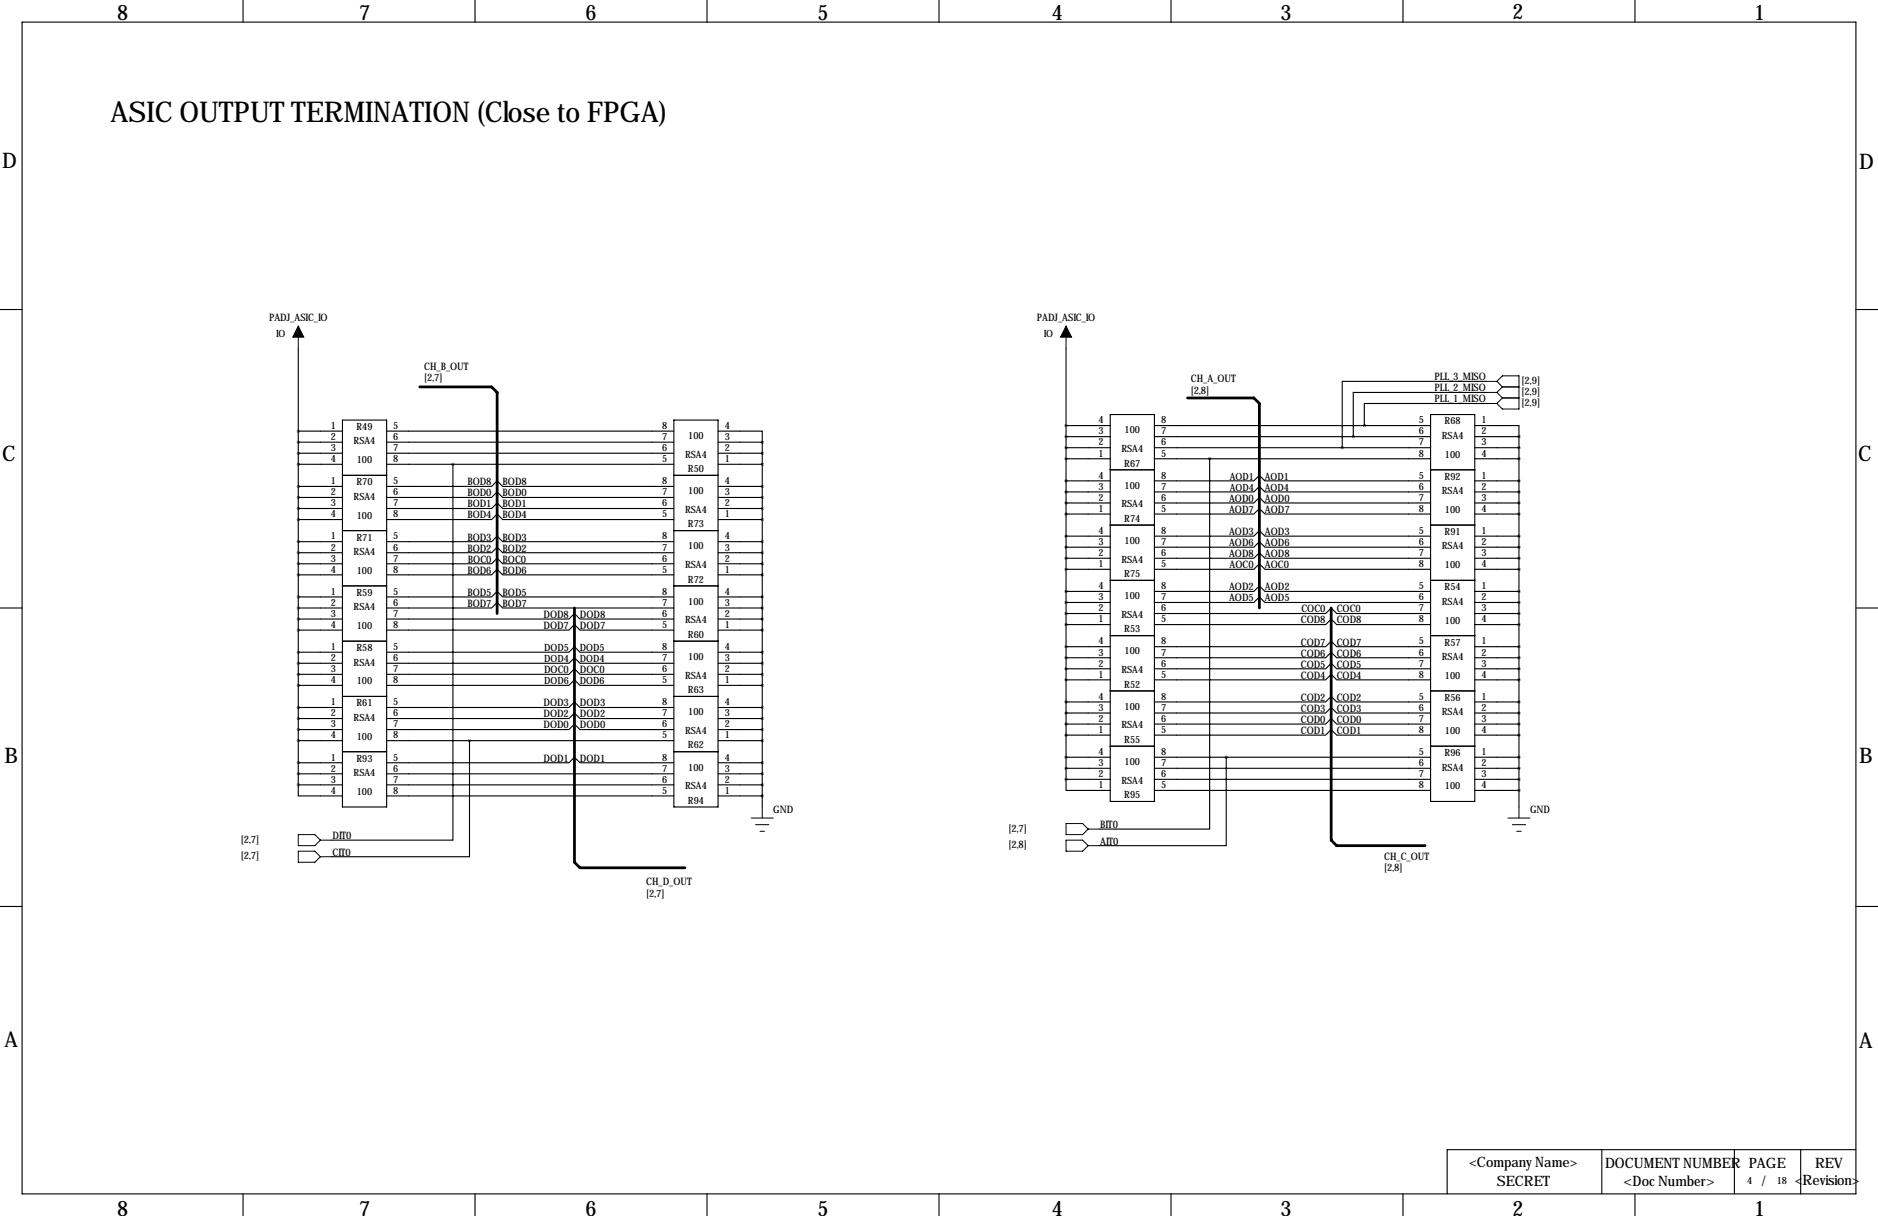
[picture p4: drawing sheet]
<svg xmlns="http://www.w3.org/2000/svg" width="432mm" height="279mm" viewBox="0 0 432 279" stroke-linecap="round" stroke-linejoin="round" font-family="sans-serif">
<g fill="none" stroke="#000" stroke-width=".25">
<path d="M5.1 5.1h421.6v269.2h-421.6zM55.9 0v5.1M109.2 0v5.1M162.6 0v5.1M215.9 0v5.1M269.2 0v5.1M322.6 0v5.1M375.9 0v5.1M0 71.1h5.1M426.7 71.1h5.1M68.6 99.1h10.1M68.6 80v100.3"/>
<path d="M78.7 96.5h10.2v88.9h-10.2zM88.9 99.1h66M154.9 96.5h10.2v88.9h-10.2zM165.1 99.1h10.2v2.5M245.1 97.8h10.2M245.1 80v99.1M255.3 95.2h10.1v88.9h-10.1zM265.4 97.8h63.5M328.9 95.2h10.2v88.9h-10.2zM339.1 97.8h10.1v2.5M341.6 92.7h-27.9v5.1M341.6 90.2h-30.5v10.1"/>
<path d="M341.6 87.6h-33v15.3M68.6 101.6h10.1M68.6 104.1h10.1M68.6 106.7h10.1M68.6 111.8h10.1M68.6 114.3h10.1M68.6 116.8h10.1M68.6 119.4h10.1M78.7 109.2h10.2M88.9 111.8h24.1l1.3-1.3 1.3 1.3h39.3M88.9 114.3h24.1l1.3-1.3 1.3 1.3h39.3M88.9 116.8h24.1l1.3-1.2 1.3 1.2h39.3"/>
<path d="M88.9 119.4h24.1l1.3-1.3 1.3 1.3h39.3M88.9 101.6h66M88.9 104.1h66M88.9 106.7h66M104.1 106.7v86.3h-27.9M154.9 109.2h10.2M165.1 101.6h10.2M165.1 104.1h10.2M165.1 106.7h10.2M165.1 111.8h10.2M165.1 114.3h10.2M165.1 116.8h10.2"/>
<path d="M165.1 119.4h10.2M175.3 101.6v83.8M245.1 105.4h10.2M245.1 102.9h10.2M245.1 100.3h10.2M245.1 118.1h10.2M245.1 115.6h10.2M245.1 113h10.2M245.1 110.5h10.2M255.3 107.9h10.1M265.4 110.5h22.9l1.3-1.3 1.2 1.3h38.1M265.4 113h22.9l1.3-1.2 1.2 1.2h38.1"/>
<path d="M265.4 118.1h22.9l1.3-1.3 1.2 1.3h38.1M265.4 115.6h22.9l1.3-1.3 1.2 1.3h38.1M265.4 105.4h63.5M265.4 102.9h63.5M265.4 100.3h63.5M278.1 105.4v85.1h-25.4M328.9 107.9h10.2M339.1 102.9h10.1M339.1 105.4h10.1M339.1 118.1h10.1M339.1 100.3h10.1M339.1 115.6h10.1"/>
<path d="M339.1 113h10.1M339.1 110.5h10.1M349.2 100.3v85.1M0 139.7h5.1M68.6 139.7h10.1M68.6 137.2h10.1M68.6 124.5h10.1M68.6 127h10.1M68.6 129.5h10.1M68.6 132.1h10.1M78.7 134.6h10.2M78.7 121.9h10.2"/>
<path d="M88.9 124.5h24.1l1.3-1.3 1.3 1.3h39.3M88.9 127h24.1l1.3-1.3 1.3 1.3h39.3M88.9 129.5h24.1l1.3-1.2 1.3 1.2h39.3M88.9 132.1h24.1l1.3-1.3 1.3 1.3h39.3M88.9 137.2h24.1l1.3-1.3 1.3 1.3h39.3M88.9 139.7h24.1l1.3-1.3 1.3 1.3h39.3M154.9 134.6h10.2M154.9 121.9h10.2M165.1 129.5h10.2M165.1 139.7h10.2M165.1 137.2h10.2M165.1 124.5h10.2"/>
<path d="M165.1 127h10.2M165.1 132.1h10.2M245.1 138.4h10.2M245.1 135.9h10.2M245.1 130.8h10.2M245.1 128.3h10.2M245.1 125.7h10.2M245.1 123.2h10.2M255.3 133.3h10.1M255.3 120.7h10.1M265.4 135.9h22.9l1.3-1.3 1.2 1.3h38.1M265.4 123.2h22.9l1.3-1.3 1.2 1.3h38.1"/>
<path d="M265.4 138.4h22.9l1.3-1.2 1.2 1.2h38.1M265.4 125.7h22.9l1.3-1.2 1.2 1.2h38.1M265.4 128.3h22.9l1.3-1.3 1.2 1.3h38.1M265.4 130.8h22.9l1.3-1.3 1.2 1.3h38.1M328.9 133.3h10.2M328.9 120.7h10.2M339.1 138.4h10.1M339.1 135.9h10.1M339.1 130.8h10.1M339.1 128.3h10.1M339.1 125.7h10.1M339.1 123.2h10.1"/>
<path d="M426.7 139.7h5.1M68.6 149.9h10.1M68.6 152.4h10.1M68.6 154.9h10.1M68.6 157.5h10.1M68.6 142.2h10.1M68.6 144.8h10.1M78.7 147.3h10.2M88.9 142.2h41.9l1.3-1.2 1.2 1.2h21.6M88.9 144.8h41.9l1.3-1.3 1.2 1.3h21.6M88.9 149.9h41.9l1.3-1.3 1.2 1.3h21.6M88.9 152.4h41.9l1.3-1.3 1.2 1.3h21.6"/>
<path d="M88.9 157.5h41.9l1.3-1.3 1.2 1.3h21.6M88.9 154.9h41.9l1.3-1.2 1.2 1.2h21.6M154.9 147.3h10.2M165.1 149.9h10.2M165.1 152.4h10.2M165.1 154.9h10.2M165.1 157.5h10.2M165.1 142.2h10.2M165.1 144.8h10.2M245.1 156.2h10.2M245.1 153.7h10.2M245.1 151.1h10.2"/>
<path d="M245.1 148.6h10.2M245.1 143.5h10.2M245.1 141h10.2M255.3 146h10.1M255.3 158.8h10.1M265.4 141h39.4l1.3-1.3 1.2 1.3h21.6M265.4 143.5h39.4l1.3-1.3 1.2 1.3h21.6M265.4 148.6h39.4l1.3-1.3 1.2 1.3h21.6M265.4 151.1h39.4l1.3-1.2 1.2 1.2h21.6M265.4 153.7h39.4l1.3-1.3 1.2 1.3h21.6M265.4 156.2h39.4l1.3-1.3 1.2 1.3h21.6M328.9 146h10.2"/>
<path d="M328.9 158.8h10.2M339.1 153.7h10.1M339.1 156.2h10.1M339.1 151.1h10.1M339.1 148.6h10.1M339.1 143.5h10.1M339.1 141h10.1M68.6 162.6h10.1M68.6 165.1h10.1M68.6 167.6h10.1M68.6 170.2h10.1M68.6 175.3h10.1"/>
<path d="M68.6 177.8h10.1M78.7 160h10.2M78.7 172.7h10.2M88.9 162.6h41.9l1.3-1.3 1.2 1.3h21.6M88.9 165.1h41.9l1.3-1.3 1.2 1.3h21.6M88.9 167.6h41.9l1.3-1.2 1.2 1.2h21.6M88.9 175.3h41.9l1.3-1.3 1.2 1.3h21.6M88.9 170.2h66M88.9 177.8h66M107.9 170.2v26.6h-31.7M154.9 160h10.2M154.9 172.7h10.2"/>
<path d="M165.1 162.6h10.2M165.1 165.1h10.2M165.1 167.6h10.2M165.1 170.2h10.2M165.1 175.3h10.2M165.1 177.8h10.2M245.1 179.1v2.5h10.2M245.1 168.9h10.2M245.1 166.4h10.2M245.1 163.8h10.2M245.1 161.3h10.2M245.1 179.1h10.2"/>
<path d="M245.1 176.5h10.2M245.1 174h10.2M255.3 171.4h10.1M265.4 161.3h39.4l1.3-1.3 1.2 1.3h21.6M265.4 163.8h39.4l1.3-1.2 1.2 1.2h21.6M265.4 166.4h39.4l1.3-1.3 1.2 1.3h21.6M265.4 168.9h39.4l1.3-1.3 1.2 1.3h21.6M265.4 179.1h63.5M265.4 176.5h63.5M265.4 174h63.5M281.9 174v20.3h-29.2M328.9 171.4h10.2"/>
<path d="M339.1 168.9h10.1M339.1 166.4h10.1M339.1 163.8h10.1M339.1 161.3h10.1M339.1 179.1h10.1M339.1 176.5h10.1M339.1 174h10.1M68.6 180.3v2.6h10.1M68.6 180.3h10.1M88.9 180.3h66M88.9 182.9h66M165.1 180.3h10.2"/>
<path d="M165.1 182.9h10.2M265.4 181.6h63.5M339.1 181.6h10.1M0 208.3h5.1M426.7 208.3h5.1M55.9 274.3v5.1M109.2 274.3v5.1M162.6 274.3v5.1M215.9 274.3v5.1M269.2 274.3v5.1M322.6 274.3v5.1M368.3 264.2v10.1"/>
<path d="M375.9 274.3v5.1M398.8 264.2v10.1M414 264.2v10.1M426.7 264.2h-94v10.1"/>
</g>
<g fill="none" stroke="#000" stroke-width=".23">
<path d="M68.6 74.9v5.1M245.1 74.9v5.1M341.6 92.7h2.6M341.6 90.2h2.6M341.6 87.6h2.6M344.2 87.6l1.2-1.2h3.8v7.6h-3.8l-1.2-1.3M344.2 90.2l1.2 1.2M344.2 87.6l1.2 1.3M345.4 91.4h3.8M345.4 91.4l-1.2 1.3M345.4 88.9h3.8M345.4 88.9l-1.2 1.3"/>
<path d="M68.6 191.8h3.8l1.3 1.2-1.3 1.3h-3.8zM68.6 195.6h3.8l1.3 1.2-1.3 1.3h-3.8zM73.7 193h2.5M73.7 196.8h2.5M172.7 188h5.1M173.7 189.5h3.1M174.8 191h1M175.3 185.4v2.6M245.1 189.2h3.8l1.3 1.3-1.3 1.3h-3.8zM245.1 193h3.8l1.3 1.3-1.3 1.3h-3.8zM250.2 190.5h2.5M250.2 194.3h2.5"/>
<path d="M346.7 188h5.1M347.7 189.5h3.1M348.7 191h1.1M349.2 185.4v2.6"/>
</g>
<path d="M68.6 74.9l1.2 2.6h-2.5zM245.1 74.9l1.3 2.6h-2.6z" fill="#000" stroke="#000" stroke-width=".23"/>
<path d="M175.2 101.6a.05 .05 0 0 0 .1 0 .05 .05 0 0 0-.1 0zM175.2 104.1a.05 .05 0 0 0 .1 0 .05 .05 0 0 0-.1 0zM175.2 106.7a.05 .05 0 0 0 .1 0 .05 .05 0 0 0-.1 0zM175.2 139.7a.05 .05 0 0 0 .1 0 .05 .05 0 0 0-.1 0zM175.2 142.2a.05 .05 0 0 0 .1 0 .05 .05 0 0 0-.1 0zM175.2 144.8a.05 .05 0 0 0 .1 0 .05 .05 0 0 0-.1 0zM175.2 149.9a.05 .05 0 0 0 .1 0 .05 .05 0 0 0-.1 0zM175.2 152.4a.05 .05 0 0 0 .1 0 .05 .05 0 0 0-.1 0zM175.2 154.9a.05 .05 0 0 0 .1 0 .05 .05 0 0 0-.1 0zM175.2 157.5a.05 .05 0 0 0 .1 0 .05 .05 0 0 0-.1 0zM175.2 162.6a.05 .05 0 0 0 .1 0 .05 .05 0 0 0-.1 0zM175.2 165.1a.05 .05 0 0 0 .1 0 .05 .05 0 0 0-.1 0zM175.2 167.6a.05 .05 0 0 0 .1 0 .05 .05 0 0 0-.1 0zM175.2 170.2a.05 .05 0 0 0 .1 0 .05 .05 0 0 0-.1 0zM175.2 111.8a.05 .05 0 0 0 .1 0 .05 .05 0 0 0-.1 0zM175.2 114.3a.05 .05 0 0 0 .1 0 .05 .05 0 0 0-.1 0zM175.2 116.8a.05 .05 0 0 0 .1 0 .05 .05 0 0 0-.1 0zM175.2 119.4a.05 .05 0 0 0 .1 0 .05 .05 0 0 0-.1 0zM175.2 175.3a.05 .05 0 0 0 .1 0 .05 .05 0 0 0-.1 0zM175.2 177.8a.05 .05 0 0 0 .1 0 .05 .05 0 0 0-.1 0zM175.2 180.3a.05 .05 0 0 0 .1 0 .05 .05 0 0 0-.1 0zM175.2 182.9a.05 .05 0 0 0 .1 0 .05 .05 0 0 0-.1 0zM175.2 137.2a.05 .05 0 0 0 .1 0 .05 .05 0 0 0-.1 0zM175.2 132.1a.05 .05 0 0 0 .1 0 .05 .05 0 0 0-.1 0zM175.2 129.5a.05 .05 0 0 0 .1 0 .05 .05 0 0 0-.1 0zM175.2 127a.05 .05 0 0 0 .1 0 .05 .05 0 0 0-.1 0zM175.2 124.5a.05 .05 0 0 0 .1 0 .05 .05 0 0 0-.1 0zM349.2 100.3a.05 .05 0 0 0 .1 0 .05 .05 0 0 0-.1 0zM349.2 102.9a.05 .05 0 0 0 .1 0 .05 .05 0 0 0-.1 0zM349.2 105.4a.05 .05 0 0 0 .1 0 .05 .05 0 0 0-.1 0zM349.2 110.5a.05 .05 0 0 0 .1 0 .05 .05 0 0 0-.1 0zM349.2 113a.05 .05 0 0 0 .1 0 .05 .05 0 0 0-.1 0zM349.2 115.6a.05 .05 0 0 0 .1 0 .05 .05 0 0 0-.1 0zM349.2 118.1a.05 .05 0 0 0 .1 0 .05 .05 0 0 0-.1 0zM349.2 123.2a.05 .05 0 0 0 .1 0 .05 .05 0 0 0-.1 0zM349.2 125.7a.05 .05 0 0 0 .1 0 .05 .05 0 0 0-.1 0zM349.2 128.3a.05 .05 0 0 0 .1 0 .05 .05 0 0 0-.1 0zM349.2 130.8a.05 .05 0 0 0 .1 0 .05 .05 0 0 0-.1 0zM349.2 135.9a.05 .05 0 0 0 .1 0 .05 .05 0 0 0-.1 0zM349.2 138.4a.05 .05 0 0 0 .1 0 .05 .05 0 0 0-.1 0zM349.2 141a.05 .05 0 0 0 .1 0 .05 .05 0 0 0-.1 0zM349.2 143.5a.05 .05 0 0 0 .1 0 .05 .05 0 0 0-.1 0zM349.2 148.6a.05 .05 0 0 0 .1 0 .05 .05 0 0 0-.1 0zM349.2 151.1a.05 .05 0 0 0 .1 0 .05 .05 0 0 0-.1 0zM349.2 153.7a.05 .05 0 0 0 .1 0 .05 .05 0 0 0-.1 0zM349.2 156.2a.05 .05 0 0 0 .1 0 .05 .05 0 0 0-.1 0zM349.2 161.3a.05 .05 0 0 0 .1 0 .05 .05 0 0 0-.1 0zM349.2 163.8a.05 .05 0 0 0 .1 0 .05 .05 0 0 0-.1 0zM349.2 166.4a.05 .05 0 0 0 .1 0 .05 .05 0 0 0-.1 0zM349.2 168.9a.05 .05 0 0 0 .1 0 .05 .05 0 0 0-.1 0zM349.2 174a.05 .05 0 0 0 .1 0 .05 .05 0 0 0-.1 0zM349.2 176.5a.05 .05 0 0 0 .1 0 .05 .05 0 0 0-.1 0zM349.2 179.1a.05 .05 0 0 0 .1 0 .05 .05 0 0 0-.1 0zM349.2 181.6a.05 .05 0 0 0 .1 0 .05 .05 0 0 0-.1 0zM104.1 106.7a.05 .05 0 0 0 .1 0 .05 .05 0 0 0-.1 0zM278.1 105.4a.05 .05 0 0 0 .1 0 .05 .05 0 0 0-.1 0zM281.9 174a.05 .05 0 0 0 .1 0 .05 .05 0 0 0-.1 0zM311.1 100.3a.05 .05 0 0 0 .1 0 .05 .05 0 0 0-.1 0zM107.9 170.2a.05 .05 0 0 0 .1 0 .05 .05 0 0 0-.1 0z" fill="#000" stroke="#000" stroke-width=".63"/>
<path d="M96.5 88.9h16.5l1.3 1.3v50.8M273 91.4h15.3l1.3 1.3v47M132.1 139.7v58.4l1.2 1.3h24.2M306.1 139.7v53.3l1.2 1.3h20.4" fill="none" stroke="#000" stroke-width=".63"/>
<text font-size="6.6" x="25.4" y="27.9">ASIC OUTPUT TERMINATION (Close to FPGA)</text>
<g font-size="4.9">
<text x="26.9" y="4.6">8</text>
<text x="82.5" y="4.6">7</text>
<text x="134.6" y="4.6">6</text>
<text x="188" y="4.6">5</text>
<text x="241.8" y="4.6">4</text>
<text x="294.4" y="4.6">3</text>
<text x="347.7" y="4.3">2</text>
<text x="403.4" y="4.6">1</text>
<text x=".5" y="38.6">D</text>
<text x="427.5" y="38.9">D</text>
<text x=".5" y="105.9">C</text>
<text x="427.2" y="105.9">C</text>
<text x="1" y="175.3">B</text>
<text x="427.5" y="175.3">B</text>
<text x="1" y="240.5">A</text>
<text x="427.5" y="240.8">A</text>
<text x="26.9" y="279.3">8</text>
<text x="82.5" y="279.3">7</text>
<text x="134.6" y="279.3">6</text>
<text x="188" y="279.3">5</text>
<text x="241.8" y="279.3">4</text>
<text x="294.4" y="279.3">3</text>
<text x="347.7" y="279.3">2</text>
<text x="403.4" y="279.3">1</text>
</g>
<g font-size="3.3">
<text x="337.9" y="268.1">&lt;Company Name&gt;</text>
<text x="369.1" y="268.5">DOCUMENT NUMBER PAGE</text>
<text x="417.3" y="268.5">REV</text>
<text x="344.2" y="272.5">SECRET</text>
<text x="373.3" y="272.5">&lt;Doc Number&gt;</text>
<text x="405.1" y="272.5">/</text>
<text x="412.7" y="272.4">&lt;Revision&gt;</text>
</g>
<g font-size="2.4">
<text x="61.9" y="73.7">PADJ_ASIC_IO</text>
<text x="238.4" y="73.7">PADJ_ASIC_IO</text>
<text x="97.5" y="85.1">CH_B_OUT</text>
<text x="97.5" y="87.6">[2,7]</text>
<text x="273.8" y="87.9">CH_A_OUT</text>
<text x="329.8" y="89.9">PLL_2_MISO</text>
<text x="329.8" y="87.4">PLL_3_MISO</text>
<text x="349.9" y="88.2">[2,9]</text>
<text x="273.8" y="90.4">[2,8]</text>
<text x="329.8" y="92.5">PLL_1_MISO</text>
<text x="349.9" y="93.3">[2,9]</text>
<text x="349.9" y="90.7">[2,9]</text>
<text x="107.5" y="111.5">BOD8</text>
<text x="115.6" y="111.5">BOD8</text>
<text x="107.5" y="114">BOD0</text>
<text x="107.5" y="116.6">BOD1</text>
<text x="107.5" y="119.1">BOD4</text>
<text x="115.6" y="114">BOD0</text>
<text x="115.6" y="116.6">BOD1</text>
<text x="115.6" y="119.1">BOD4</text>
<text x="282.6" y="115.3">AOD0</text>
<text x="282.6" y="117.9">AOD7</text>
<text x="290.8" y="117.9">AOD7</text>
<text x="290.8" y="115.3">AOD0</text>
<text x="107.5" y="124.2">BOD3</text>
<text x="115.6" y="124.2">BOD3</text>
<text x="282.6" y="122.9">AOD3</text>
<text x="282.6" y="125.5">AOD6</text>
<text x="290.8" y="122.9">AOD3</text>
<text x="290.8" y="125.5">AOD6</text>
<text x="107.5" y="126.7">BOD2</text>
<text x="107.5" y="131.8">BOD6</text>
<text x="107.6" y="129.3">BOC0</text>
<text x="115.6" y="126.7">BOD2</text>
<text x="115.6" y="131.8">BOD6</text>
<text x="115.6" y="129.3">BOC0</text>
<text x="282.6" y="128">AOD8</text>
<text x="282.7" y="130.6">AOC0</text>
<text x="290.8" y="128">AOD8</text>
<text x="290.8" y="130.6">AOC0</text>
<text x="107.5" y="136.9">BOD5</text>
<text x="115.6" y="136.9">BOD5</text>
<text x="282.6" y="135.6">AOD2</text>
<text x="290.8" y="135.6">AOD2</text>
<text x="107.5" y="139.4">BOD7</text>
<text x="115.6" y="139.4">BOD7</text>
<text x="125" y="142">DOD8</text>
<text x="133.3" y="142">DOD8</text>
<text x="282.6" y="138.2">AOD5</text>
<text x="290.8" y="138.2">AOD5</text>
<text x="299.1" y="143.3">COD8</text>
<text x="299.2" y="140.7">COC0</text>
<text x="307.3" y="140.7">COC0</text>
<text x="307.3" y="143.3">COD8</text>
<text x="125" y="144.5">DOD7</text>
<text x="133.3" y="144.5">DOD7</text>
<text x="299.1" y="148.3">COD7</text>
<text x="307.3" y="148.3">COD7</text>
<text x="125.1" y="154.7">DOC0</text>
<text x="133.3" y="154.7">DOC0</text>
<text x="299.1" y="156">COD4</text>
<text x="299.1" y="153.4">COD5</text>
<text x="299.1" y="150.9">COD6</text>
<text x="307.3" y="150.9">COD6</text>
<text x="307.3" y="153.4">COD5</text>
<text x="307.3" y="156">COD4</text>
<text x="299.1" y="161">COD2</text>
<text x="307.3" y="161">COD2</text>
<text x="125" y="167.4">DOD0</text>
<text x="125" y="162.3">DOD3</text>
<text x="125" y="164.8">DOD2</text>
<text x="133.3" y="162.3">DOD3</text>
<text x="133.3" y="164.8">DOD2</text>
<text x="133.3" y="167.4">DOD0</text>
<text x="299.1" y="166.1">COD0</text>
<text x="299.1" y="163.6">COD3</text>
<text x="307.3" y="163.6">COD3</text>
<text x="307.3" y="166.1">COD0</text>
<text x="299.1" y="168.7">COD1</text>
<text x="307.3" y="168.7">COD1</text>
<text x="125" y="175">DOD1</text>
<text x="133.3" y="175">DOD1</text>
<text x="177.8" y="186.7">GND</text>
<text x="231.9" y="191.1">[2,7]</text>
<text x="253" y="190.2">BIT0</text>
<text x="351.8" y="186.7">GND</text>
<text x="55.4" y="193.6">[2,7]</text>
<text x="55.4" y="197.4">[2,7]</text>
<text x="76.5" y="192.8">DIT0</text>
<text x="76.5" y="196.6">CIT0</text>
<text x="231.9" y="194.9">[2,8]</text>
<text x="253" y="194.1">AIT0</text>
<text x="318.3" y="197.6">CH_C_OUT</text>
<text x="148.6" y="203.5">CH_D_OUT</text>
<text x="318.3" y="200.2">[2,8]</text>
<text x="148.6" y="206">[2,7]</text>
</g>
<g font-size="2.3">
<text x="63.5" y="77.5">IO</text>
<text x="240" y="77.5">IO</text>
<text x="76" y="98.6">1</text>
<text x="76" y="101.1">2</text>
<text x="82" y="98.8">R49</text>
<text x="90.4" y="98.6">5</text>
<text x="90.4" y="101.1">6</text>
<text x="152.2" y="101.1">7</text>
<text x="152.2" y="98.6">8</text>
<text x="158.2" y="100.8">100</text>
<text x="166.6" y="101.1">3</text>
<text x="166.6" y="98.6">4</text>
<text x="252.6" y="99.8">3</text>
<text x="252.6" y="97.3">4</text>
<text x="258.6" y="99.6">100</text>
<text x="267" y="99.8">7</text>
<text x="267" y="97.3">8</text>
<text x="326.2" y="97.3">5</text>
<text x="326.2" y="99.8">6</text>
<text x="331.5" y="100.8">RSA4</text>
<text x="332.2" y="97.5">R68</text>
<text x="340.6" y="97.3">1</text>
<text x="340.6" y="99.8">2</text>
<text x="76" y="103.6">3</text>
<text x="76" y="106.2">4</text>
<text x="81.3" y="102.1">RSA4</text>
<text x="82" y="106.4">100</text>
<text x="90.4" y="103.6">7</text>
<text x="90.4" y="106.2">8</text>
<text x="152.2" y="106.2">5</text>
<text x="152.2" y="103.6">6</text>
<text x="157.5" y="105.2">RSA4</text>
<text x="166.6" y="106.2">1</text>
<text x="166.6" y="103.6">2</text>
<text x="252.6" y="104.9">1</text>
<text x="252.6" y="102.4">2</text>
<text x="257.8" y="103.9">RSA4</text>
<text x="258.5" y="107.2">R67</text>
<text x="267" y="104.9">5</text>
<text x="267" y="102.4">6</text>
<text x="326.2" y="102.4">7</text>
<text x="326.2" y="104.9">8</text>
<text x="332.2" y="105.2">100</text>
<text x="340.6" y="102.4">3</text>
<text x="340.6" y="104.9">4</text>
<text x="76" y="111.3">1</text>
<text x="76" y="113.8">2</text>
<text x="82" y="111.5">R70</text>
<text x="90.4" y="111.3">5</text>
<text x="90.4" y="113.8">6</text>
<text x="152.2" y="113.8">7</text>
<text x="152.2" y="111.3">8</text>
<text x="158.2" y="108.5">R50</text>
<text x="158.2" y="113.5">100</text>
<text x="166.6" y="113.8">3</text>
<text x="166.6" y="111.3">4</text>
<text x="252.6" y="112.5">3</text>
<text x="252.6" y="110">4</text>
<text x="258.6" y="112.3">100</text>
<text x="267" y="112.5">7</text>
<text x="267" y="110">8</text>
<text x="282.8" y="112.8">AOD4</text>
<text x="282.8" y="110.2">AOD1</text>
<text x="290.8" y="110.2">AOD1</text>
<text x="290.8" y="112.8">AOD4</text>
<text x="326.2" y="110">5</text>
<text x="326.2" y="112.5">6</text>
<text x="331.5" y="113.5">RSA4</text>
<text x="332.2" y="110.2">R92</text>
<text x="340.6" y="110">1</text>
<text x="340.6" y="112.5">2</text>
<text x="76" y="116.3">3</text>
<text x="76" y="118.9">4</text>
<text x="81.3" y="114.8">RSA4</text>
<text x="82" y="119.1">100</text>
<text x="90.4" y="116.3">7</text>
<text x="90.4" y="118.9">8</text>
<text x="152.2" y="118.9">5</text>
<text x="152.2" y="116.3">6</text>
<text x="157.5" y="117.9">RSA4</text>
<text x="166.6" y="118.9">1</text>
<text x="166.6" y="116.3">2</text>
<text x="252.6" y="117.6">1</text>
<text x="252.6" y="115.1">2</text>
<text x="257.8" y="116.6">RSA4</text>
<text x="258.5" y="119.9">R74</text>
<text x="267" y="117.6">5</text>
<text x="267" y="115.1">6</text>
<text x="326.2" y="115.1">7</text>
<text x="326.2" y="117.6">8</text>
<text x="332.2" y="117.9">100</text>
<text x="340.6" y="115.1">3</text>
<text x="340.6" y="117.6">4</text>
<text x="76" y="124">1</text>
<text x="82" y="124.2">R71</text>
<text x="90.4" y="124">5</text>
<text x="152.2" y="124">8</text>
<text x="158.2" y="121.2">R73</text>
<text x="166.6" y="124">4</text>
<text x="252.6" y="125.2">3</text>
<text x="252.6" y="122.7">4</text>
<text x="258.6" y="125">100</text>
<text x="267" y="125.2">7</text>
<text x="267" y="122.7">8</text>
<text x="326.2" y="122.7">5</text>
<text x="326.2" y="125.2">6</text>
<text x="332.2" y="122.9">R91</text>
<text x="340.6" y="122.7">1</text>
<text x="340.6" y="125.2">2</text>
<text x="76" y="126.5">2</text>
<text x="76" y="129">3</text>
<text x="76" y="131.6">4</text>
<text x="81.3" y="127.5">RSA4</text>
<text x="82" y="131.8">100</text>
<text x="90.4" y="126.5">6</text>
<text x="90.4" y="129">7</text>
<text x="90.4" y="131.6">8</text>
<text x="152.2" y="131.6">5</text>
<text x="152.2" y="129">6</text>
<text x="152.2" y="126.5">7</text>
<text x="157.5" y="130.6">RSA4</text>
<text x="158.2" y="126.2">100</text>
<text x="166.6" y="131.6">1</text>
<text x="166.6" y="129">2</text>
<text x="166.6" y="126.5">3</text>
<text x="252.6" y="130.3">1</text>
<text x="252.6" y="127.8">2</text>
<text x="257.8" y="129.3">RSA4</text>
<text x="267" y="130.3">5</text>
<text x="267" y="127.8">6</text>
<text x="326.2" y="127.8">7</text>
<text x="326.2" y="130.3">8</text>
<text x="331.5" y="126.2">RSA4</text>
<text x="332.2" y="130.6">100</text>
<text x="340.6" y="127.8">3</text>
<text x="340.6" y="130.3">4</text>
<text x="76" y="136.7">1</text>
<text x="82" y="136.9">R59</text>
<text x="90.4" y="136.7">5</text>
<text x="152.2" y="136.7">8</text>
<text x="158.2" y="133.9">R72</text>
<text x="166.6" y="136.7">4</text>
<text x="252.6" y="137.9">3</text>
<text x="252.6" y="135.4">4</text>
<text x="258.5" y="132.6">R75</text>
<text x="258.6" y="137.7">100</text>
<text x="267" y="137.9">7</text>
<text x="267" y="135.4">8</text>
<text x="326.2" y="135.4">5</text>
<text x="326.2" y="137.9">6</text>
<text x="332.2" y="135.6">R54</text>
<text x="340.6" y="135.4">1</text>
<text x="340.6" y="137.9">2</text>
<text x="76" y="139.2">2</text>
<text x="76" y="141.7">3</text>
<text x="81.3" y="140.2">RSA4</text>
<text x="90.4" y="139.2">6</text>
<text x="90.4" y="141.7">7</text>
<text x="152.2" y="141.7">6</text>
<text x="152.2" y="139.2">7</text>
<text x="157.5" y="143.3">RSA4</text>
<text x="158.2" y="138.9">100</text>
<text x="166.6" y="141.7">2</text>
<text x="166.6" y="139.2">3</text>
<text x="252.6" y="143">1</text>
<text x="252.6" y="140.5">2</text>
<text x="257.8" y="142">RSA4</text>
<text x="267" y="143">5</text>
<text x="267" y="140.5">6</text>
<text x="326.2" y="140.5">7</text>
<text x="326.2" y="143">8</text>
<text x="331.5" y="138.9">RSA4</text>
<text x="332.2" y="143.3">100</text>
<text x="340.6" y="140.5">3</text>
<text x="340.6" y="143">4</text>
<text x="76" y="149.4">1</text>
<text x="76" y="144.3">4</text>
<text x="82" y="149.6">R58</text>
<text x="82" y="144.5">100</text>
<text x="90.4" y="149.4">5</text>
<text x="90.4" y="144.3">8</text>
<text x="125.1" y="149.6">DOD5</text>
<text x="133.3" y="149.6">DOD5</text>
<text x="152.2" y="144.3">5</text>
<text x="152.2" y="149.4">8</text>
<text x="158.2" y="146.6">R60</text>
<text x="166.6" y="144.3">1</text>
<text x="166.6" y="149.4">4</text>
<text x="252.6" y="148.1">4</text>
<text x="258.5" y="145.3">R53</text>
<text x="267" y="148.1">8</text>
<text x="326.2" y="148.1">5</text>
<text x="332.2" y="148.3">R57</text>
<text x="340.6" y="148.1">1</text>
<text x="76" y="151.9">2</text>
<text x="76" y="154.4">3</text>
<text x="81.3" y="152.9">RSA4</text>
<text x="90.4" y="151.9">6</text>
<text x="90.4" y="154.4">7</text>
<text x="125.1" y="152.1">DOD4</text>
<text x="133.3" y="152.1">DOD4</text>
<text x="152.2" y="154.4">6</text>
<text x="152.2" y="151.9">7</text>
<text x="157.5" y="156">RSA4</text>
<text x="158.2" y="151.6">100</text>
<text x="166.6" y="154.4">2</text>
<text x="166.6" y="151.9">3</text>
<text x="252.6" y="155.7">1</text>
<text x="252.6" y="153.2">2</text>
<text x="252.6" y="150.6">3</text>
<text x="257.8" y="154.7">RSA4</text>
<text x="258.6" y="150.4">100</text>
<text x="267" y="155.7">5</text>
<text x="267" y="153.2">6</text>
<text x="267" y="150.6">7</text>
<text x="326.2" y="150.6">6</text>
<text x="326.2" y="153.2">7</text>
<text x="326.2" y="155.7">8</text>
<text x="331.5" y="151.6">RSA4</text>
<text x="332.2" y="156">100</text>
<text x="340.6" y="150.6">2</text>
<text x="340.6" y="153.2">3</text>
<text x="340.6" y="155.7">4</text>
<text x="76" y="157">4</text>
<text x="82" y="157.2">100</text>
<text x="90.4" y="157">8</text>
<text x="125.1" y="157.2">DOD6</text>
<text x="133.3" y="157.2">DOD6</text>
<text x="152.2" y="157">5</text>
<text x="158.2" y="159.3">R63</text>
<text x="166.6" y="157">1</text>
<text x="252.6" y="160.8">4</text>
<text x="258.5" y="158">R52</text>
<text x="267" y="160.8">8</text>
<text x="326.2" y="160.8">5</text>
<text x="332.2" y="161">R56</text>
<text x="340.6" y="160.8">1</text>
<text x="76" y="162.1">1</text>
<text x="76" y="164.6">2</text>
<text x="76" y="167.1">3</text>
<text x="81.3" y="165.6">RSA4</text>
<text x="82" y="162.3">R61</text>
<text x="90.4" y="162.1">5</text>
<text x="90.4" y="164.6">6</text>
<text x="90.4" y="167.1">7</text>
<text x="152.2" y="167.1">6</text>
<text x="152.2" y="164.6">7</text>
<text x="152.2" y="162.1">8</text>
<text x="158.2" y="164.3">100</text>
<text x="166.6" y="167.1">2</text>
<text x="166.6" y="164.6">3</text>
<text x="166.6" y="162.1">4</text>
<text x="252.6" y="165.9">2</text>
<text x="252.6" y="163.3">3</text>
<text x="257.8" y="167.4">RSA4</text>
<text x="258.6" y="163.1">100</text>
<text x="267" y="165.9">6</text>
<text x="267" y="163.3">7</text>
<text x="326.2" y="163.3">6</text>
<text x="326.2" y="165.9">7</text>
<text x="331.5" y="164.3">RSA4</text>
<text x="340.6" y="163.3">2</text>
<text x="340.6" y="165.9">3</text>
<text x="76" y="169.7">4</text>
<text x="82" y="169.9">100</text>
<text x="90.4" y="169.7">8</text>
<text x="152.2" y="169.7">5</text>
<text x="157.5" y="168.7">RSA4</text>
<text x="158.2" y="172">R62</text>
<text x="166.6" y="169.7">1</text>
<text x="252.6" y="168.4">1</text>
<text x="252.6" y="173.5">4</text>
<text x="258.5" y="170.7">R55</text>
<text x="267" y="168.4">5</text>
<text x="267" y="173.5">8</text>
<text x="326.2" y="168.4">8</text>
<text x="326.2" y="173.5">5</text>
<text x="332.2" y="173.7">R96</text>
<text x="332.2" y="168.7">100</text>
<text x="340.6" y="168.4">4</text>
<text x="340.6" y="173.5">1</text>
<text x="76" y="174.8">1</text>
<text x="76" y="177.3">2</text>
<text x="76" y="179.8">3</text>
<text x="81.3" y="178.3">RSA4</text>
<text x="82" y="175">R93</text>
<text x="90.4" y="174.8">5</text>
<text x="90.4" y="177.3">6</text>
<text x="90.4" y="179.8">7</text>
<text x="152.2" y="179.8">6</text>
<text x="152.2" y="177.3">7</text>
<text x="152.2" y="174.8">8</text>
<text x="158.2" y="177">100</text>
<text x="166.6" y="179.8">2</text>
<text x="166.6" y="177.3">3</text>
<text x="166.6" y="174.8">4</text>
<text x="252.6" y="178.6">2</text>
<text x="252.6" y="176">3</text>
<text x="258.6" y="175.8">100</text>
<text x="267" y="178.6">6</text>
<text x="267" y="176">7</text>
<text x="326.2" y="176">6</text>
<text x="326.2" y="178.6">7</text>
<text x="331.5" y="177">RSA4</text>
<text x="340.6" y="176">2</text>
<text x="340.6" y="178.6">3</text>
<text x="76" y="182.4">4</text>
<text x="82" y="182.6">100</text>
<text x="90.4" y="182.4">8</text>
<text x="152.2" y="182.4">5</text>
<text x="157.5" y="181.4">RSA4</text>
<text x="158.2" y="184.7">R94</text>
<text x="166.6" y="182.4">1</text>
<text x="252.6" y="181.1">1</text>
<text x="257.8" y="180.1">RSA4</text>
<text x="258.5" y="183.4">R95</text>
<text x="267" y="181.1">5</text>
<text x="326.2" y="181.1">8</text>
<text x="332.2" y="181.4">100</text>
<text x="340.6" y="181.1">4</text>
<text x="401.7" y="272">4</text>
<text x="408.5" y="272">18</text>
</g>
</svg>
